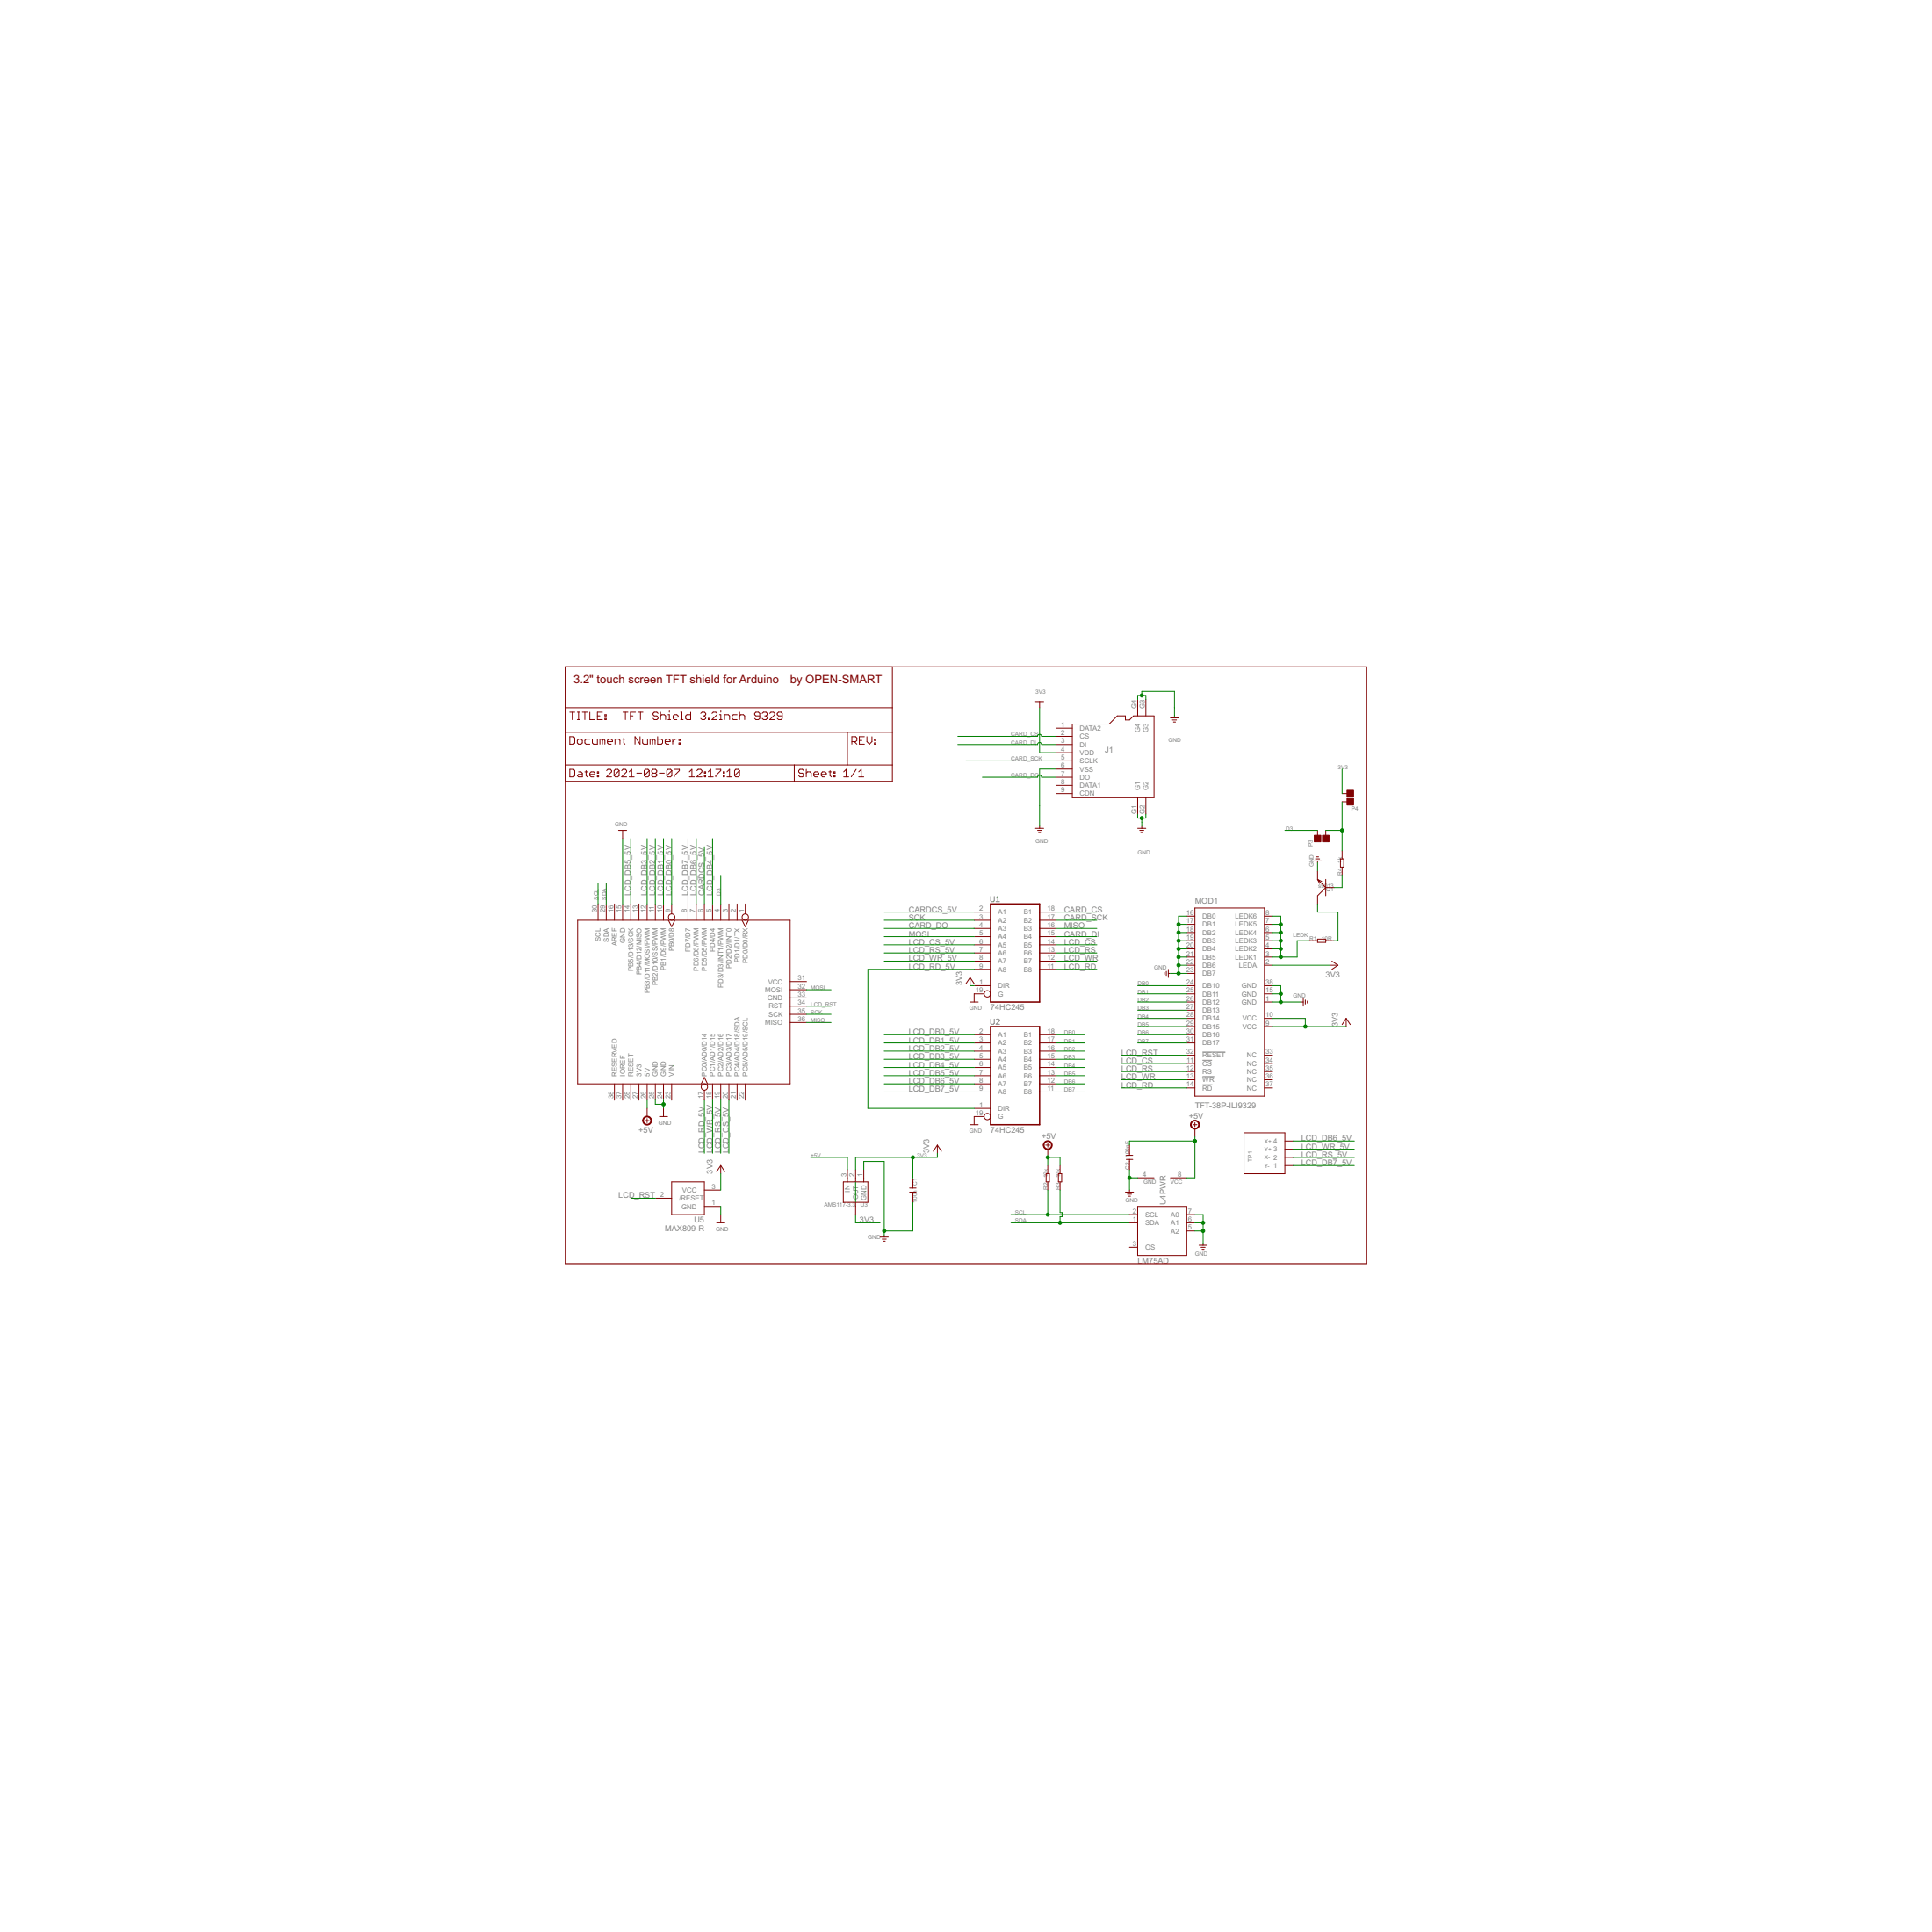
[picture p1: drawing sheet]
<svg xmlns="http://www.w3.org/2000/svg" width="600mm" height="600mm" viewBox="0 0 600 600" stroke-linecap="round" stroke-linejoin="round" font-family="sans-serif">
<path d="M307.7 278.4v1.4l.3 .3h.5l.3-.3v-1.4M309.4 279l.5-.6v1.7M309.4 280.1h1.1M307.7 316.5v1.4l.3 .2h.5l.3-.2v-1.4M309.4 316.8l.2-.3h.6l.3 .3v.3l-1.1 1h1.1M373.5 334.4h3.7M373.5 329.3h2.9M373.5 336.9h3.1M373.5 326.8h7.1" fill="none" stroke="#808080" stroke-width=".27"/>
<path d="M307.7 280.8h15.2v30.4h-15.2zM307.7 318.9h15.2v30.4h-15.2z" fill="none" stroke="#800000" stroke-width=".42"/>
<g fill="none" stroke="#800000" stroke-width=".27">
<path d="M175.6 207.1h101.6v35.6h-101.6zM175.6 219.8h101.6M321.6 217.9h2.6M322.9 217.9v1.9M353.4 217.3v5.1M355.9 217.3v5.1M175.6 227.4h101.6M175.6 237.6h101.6M177 228.8h1.1l.4 .4v1.6l-.4 .3h-1.1zM177 239h1.1l.4 .4v1.5l-.4 .4h-1.1zM177 221.2h1.5M177.8 221.2v2.3"/>
<path d="M179.3 230l.4-.4h.8l.4 .4v.8l-.4 .3h-.8l-.4-.3zM179.3 221.2h.8M179.3 223.5h.8M179.7 239.7h.8l.4 .4v1.2h-1.2l-.4-.4 .4-.4h1.2M179.7 221.2v2.3M180.9 221.2h1.5M181.7 239.7h.7M181.7 221.2v2.3M182 239.4v1.5l.4 .4M183.2 221.2v2.3h1.6M183.2 229.6h-1.2l-.3 .4v.8l.3 .3h1.2M184 229.6v1.2l.4 .3h1.1v-1.5"/>
<path d="M185.5 239.7h.4v.4h-.4zM185.5 222.4h.8M187.1 221.2h-1.6v2.3h1.6M187.1 230l-.4-.4h-.4v1.5M187.1 230l.4-.4 .4 .4v1.1M187.1 230v1.1M187.9 223.1h.4v.4h-.4zM187.9 222h.4v.4h-.4zM188.4 239.4l.4-.4h.8l.3 .4v.3l-1.5 1.6h1.5M188.7 230.4h1.5v-.4l-.4-.4h-.7l-.4 .4v.8l.4 .3h.7M191 231.1v-1.5h1.2l.4 .4v1.1M192.3 239.4v1.5l-.4 .4h-.8l-.4-.4"/>
<path d="M192.3 239.4l-.4-.4h-.8l-.4 .4v1.5M192.3 239.4l-1.6 1.5M193.1 239.4l.4-.4h.7l.4 .4v.3l-1.5 1.6h1.5M193.3 229.6h.8M193.5 221.2h1.5M193.7 229.2v1.6l.4 .3M194.2 221.2v2.3M195.4 239.7l.8-.7v2.3M195.8 222.4h.8M197.4 221.2h-1.6v2.3M198.2 221.2h1.5M198.8 228.8v2.3l-1.6-2.3v2.3"/>
<path d="M198.9 221.2v2.3M199.6 229.6v1.2l.4 .3h1.1v-1.5M201.7 239.4v1.5l-.4 .4h-.8l-.4-.4M201.7 239.4l-.4-.4h-.8l-.4 .4v1.5M201.7 239.4l-1.6 1.5M202.7 230l-.4-.4h-.4v1.5M202.7 230v1.1M202.7 230l.4-.4 .4 .4v1.1M204.3 228.8v2.3h1.1l.4-.3v-.8l-.4-.4h-1.1M204.4 221.6l-.4-.4h-.8l-.4 .4v.4l.4 .4h.8l.4 .3v.4l-.4 .4h-.8l-.4-.4M205.2 222.4l.3-.4h.8l.4 .4v1.1M205.2 221.2v2.3"/>
<path d="M206.6 230.4h1.6v-.4l-.4-.4h-.8l-.4 .4v.8l.4 .3h.8M207.5 223.5h.8M207.5 222h.4v1.5M207.9 220.8v.4M208.7 239.4v1.5l-.4 .4h-.8l-.4-.4M208.7 239.4l-.4-.4h-.8l-.4 .4v1.5M208.7 239.4l-1.6 1.5M208.9 229.6v1.5M209.1 222.7h1.5v-.3l-.4-.4h-.7l-.4 .4v.7l.4 .4h.7M209.4 239h1.6v.4l-1.6 1.5v.4M210.1 229.6h-.4l-.8 .8M210.9 230.8h.4v.3h-.4z"/>
<path d="M210.9 229.6h.4v.4h-.4zM211.4 221.2h.4v2.3M211.4 223.5h.8M214.1 239.7l.8-.7v2.3M214.5 221.2v2.3h-1.1l-.4-.4v-.7l.4-.4h1.1M216.5 239.4l.4-.4h.7l.4 .4v.3l-1.5 1.6h1.5M217.6 221.6l.4-.4h.8l.4 .4v.4l-.4 .4M218.4 222.4h.4M218.8 239.7h.4v.4h-.4zM218.8 222.4l.4 .3v.4l-.4 .4h-.8l-.4-.4M220 239.7l.7-.7v2.3M220 223.1h.4v.4h-.4z"/>
<path d="M221.1 221.6l.4-.4h.8l.4 .4v.4l-1.6 1.5h1.6M222.3 239h1.6v.4l-1.6 1.5v.4M223.5 222h.4v1.5M223.5 223.5h.8M223.9 220.8v.4M224.6 239.7h.4v.4h-.4zM225 223.5v-1.5h1.2l.4 .4v1.1M225.8 239.7l.8-.7v2.3M228.9 222h-1.1l-.4 .4v.7l.4 .4h1.1M229.7 239.4v1.5l-.4 .4h-.8l-.3-.4M229.7 239.4l-.4-.4h-.8l-.3 .4v1.5M229.7 239.4l-1.5 1.5"/>
<path d="M229.7 221.2v2.3M229.7 222.4l.4-.4h.8l.4 .4v1.1M236 222.4h-1.2l-.4-.4v-.4l.4-.4h.8l.4 .4v1.5l-.4 .4h-.8l-.4-.4M236.7 221.6l.4-.4h.8l.4 .4v.4l-.4 .4M237.5 222.4h.4M237.9 222.4l.4 .3v.4l-.4 .4h-.8l-.4-.4M239.1 221.6l.4-.4h.7l.4 .4v.4l-1.5 1.5h1.5M243 222.4h-1.2l-.4-.4v-.4l.4-.4h.8l.4 .4v1.5l-.4 .4h-.8l-.4-.4M246.7 237.6v5.1M249.6 239.4l-.4-.4h-.7l-.4 .4v.3l.4 .4h.7l.4 .4v.4l-.4 .4h-.7l-.4-.4M250.4 239v2.3M257.4 239.7h.8"/>
<path d="M257.8 239.4v1.5l.4 .4M259 239.7h.4v.4h-.4zM262 239.7l.8-.7v2.3M263.2 227.4v10.2M264.6 230.4h1.1l.4-.4v-.8l-.4-.4h-1.1v2.3M265.4 230.4l.7 .7M265.9 239l-1.5 2.3M266.7 239.7l.8-.7v2.3M266.9 230h.8M268.5 228.8h-1.6v2.3h1.6M269.3 228.8v1.6l.7 .7 .8-.7v-1.6M271.6 230.8h.4v.3h-.4z"/>
<path d="M271.6 229.6h.4v.4h-.4zM328 226.2h5.1M328 228.7h5.1M328 231.2h5.1M328 233.8h5.1M328 236.3h5.1M328 238.9h5.1M333.1 224.9h11.4l2.5-2.5h2.5v1.2h1.3l1.3-1.2h6.3v25.4h-25.3zM363.5 223h2.6M364.2 223.6h1.2M364.5 224.3h.6M364.8 222.4v.6"/>
<path d="M183.2 240.5h1.6v-.4l-.4-.4h-.8l-.4 .4v.8l.4 .4h.8M185.5 240.9h.4v.4h-.4zM192.1 257.9h2.5M193.4 257.9v2.6M195.4 241.3h1.6M197.8 240.1h1.5M202.8 240.1l-.4 .4v.4l.4 .4h.8l.4-.4v-.4l-.4-.4M202.8 240.1l-.4-.4v-.3l.4-.4h.8l.4 .4v.3l-.4 .4M202.8 240.1h.8M204.8 240.1h1.5M214.1 241.3h1.6M218.8 240.9h.4v.4h-.4z"/>
<path d="M220 241.3h1.5M224.6 240.9h.4v.4h-.4zM225.8 241.3h1.6M250.4 240.1l.4-.4h.8l.4 .4v1.2M252.8 240.5h1.5v-.4l-.4-.4h-.7l-.4 .4v.8l.4 .4h.7M255.1 240.5h1.5v-.4l-.3-.4h-.8l-.4 .4v.8l.4 .4h.8M259 240.9h.4v.4h-.4zM262 241.3h1.6M266.7 241.3h1.6M321.6 257.3h2.6M322.3 257.9h1.2M322.6 258.6h.6"/>
<path d="M322.9 256.6v.7M328 241.4h5.1M328 243.9h5.1M328 246.5h5.1M353.4 247.8v5M353.4 257.3h2.5M354 257.9h1.3M354.3 258.6h.6M354.6 256.6v.7M355.9 247.8v5M409.2 257.9v2.6M411.8 257.9v2.6"/>
<path d="M416.9 246.5h2.5M416.9 249h2.5M408 267.4h2.5M408.6 266.8h1.3M408.9 266.1h.7M409.2 267.4v.7M409.2 270.6v2.5M409.2 273.1l2.6 2.6M409.2 273.1l.7 1.3M409.2 273.1l1.3 .7M411.8 273.1v5.1M411.8 275.7l-2.6 2.5v2.6"/>
<path d="M411.8 275.7h2.5M416.3 266.8h1.1v2.5h-1.1zM416.9 264.2v2.6M416.9 269.3v2.6M179.4 285.8h66v50.8h-66zM185.8 280.8v5M188.3 280.8v5M190.8 280.8v5M193.4 280.8v5M195.9 280.8v5M198.5 280.8v5M201 280.8v5"/>
<path d="M203.5 280.8v5M206.1 280.8v5M207.6 285.8l1 2 1-2M208.6 280.8v3.1M213.7 280.8v5M216.2 280.8v5M218.8 280.8v5M221.3 280.8v5M223.9 280.8v5M226.4 280.8v5M228.9 280.8v5M230.5 285.8l1 2 1-2"/>
<path d="M231.5 280.8v3.1M302.6 283.3h5.1M302.6 285.8h5.1M302.6 288.4h5.1M302.6 290.9h5.1M302.6 293.5h5.1M302.6 296h5.1M302.6 298.5h5.1M322.9 283.3h5.1M322.9 285.8h5.1M322.9 288.4h5.1M322.9 290.9h5.1"/>
<path d="M322.9 293.5h5.1M322.9 296h5.1M322.9 298.5h5.1M368.6 292.2h2.5M368.6 299.8h2.5M368.6 297.3h2.5M368.6 294.7h2.5M368.6 289.6h2.5M368.6 287.1h2.5M368.6 284.6h2.5M371.1 282h21.6v58.4h-21.6zM392.7 292.2h2.6"/>
<path d="M392.7 299.8h2.6M392.7 297.3h2.6M392.7 294.7h2.6M392.7 289.6h2.6M392.7 287.1h2.6M392.7 284.6h2.6M406.7 292.2h2.5M409.2 291.7h2.6v1h-2.6zM411.8 292.2h2.5M413 299.8h2.6M413.7 298.5l1.9 1.3M415.6 299.8l-1.9 1.3"/>
<path d="M245.4 304.9h5.1M245.4 307.4h5.1M245.4 310h5.1M245.4 312.5h5.1M245.4 315h5.1M245.4 317.6h5.1M301.3 311.2h2.5M301.3 303.6l1.3 1.9M301.3 303.6l-1.3 1.9M301.3 303.6v2.6M302.6 306.2h5.1M302.6 301.1h5.1"/>
<path d="M305.7 308.7h-3.1v2.5M322.9 301.1h5.1M361.6 302v.7M362.2 301.7v1.3M362.9 301.1v2.5M362.9 302.3h.6M368.6 306.2h2.5M368.6 308.7h2.5M368.6 311.2h2.5M368.6 302.3h2.5M368.6 318.9h2.5M368.6 316.3h2.5"/>
<path d="M368.6 313.8h2.5M392.7 306.2h2.6M392.7 308.7h2.6M392.7 311.2h2.6M392.7 318.9h2.6M392.7 316.3h2.6M404.2 311.2h.6M404.8 310v2.5M405.4 310.6v1.3M406.1 310.9v.7M418.1 316.3l1.3 1.9M418.1 316.3l-1.2 1.9"/>
<path d="M418.1 316.3v2.6M190.8 336.6v5.1M193.4 336.6v5.1M195.9 336.6v5.1M198.5 336.6v5.1M201 336.6v5.1M203.5 336.6v5.1M206.1 336.6v5.1M208.6 336.6v5.1M217.8 336.6l1-2 1 2M218.8 338.6v3.1M221.3 336.6v5.1"/>
<path d="M223.9 336.6v5.1M226.4 336.6v5.1M228.9 336.6v5.1M231.5 336.6v5.1M302.6 321.4h5.1M302.6 323.9h5.1M302.6 326.5h5.1M302.6 329h5.1M302.6 331.6h5.1M302.6 334.1h5.1M302.6 336.6h5.1M302.6 339.2h5.1"/>
<path d="M322.9 321.4h5.1M322.9 323.9h5.1M322.9 326.5h5.1M322.9 329h5.1M322.9 331.6h5.1M322.9 334.1h5.1M322.9 336.6h5.1M322.9 339.2h5.1M368.6 321.4h2.5M368.6 323.9h2.5M368.6 337.9h2.5M368.6 335.4h2.5"/>
<path d="M368.6 332.8h2.5M368.6 330.3h2.5M368.6 327.7h2.5M392.7 337.9h2.6M392.7 335.4h2.6M392.7 332.8h2.6M392.7 330.3h2.6M392.7 327.7h2.6M200.4 348.1h1.2M201 344.3v2.5M201 347.4v1.3M204.8 346.8h2.5"/>
<path d="M206.1 344.3v2.5M291.1 355.7l1.3 1.9M291.1 355.7l-1.2 1.9M291.1 355.7v2.5M301.3 349.3h2.5M302.6 344.3h5.1M305.7 346.8h-3.1v2.5M324.8 355.7h1.3M325.4 355v1.3M325.4 356.9v2.6M349.8 358.8h2M350.8 355.7v3.1"/>
<path d="M370.5 349.3h1.3M371.1 348.7v1.2M371.1 350.6v2.5M386.4 351.9h12.7v12.7h-12.7zM399.1 359.5h2.5M399.1 356.9h2.5M399.1 354.4h2.5M203.5 372.2h5.1M208.6 367.1h10.2v10.2h-10.2zM218.8 369.6h5.1M218.8 374.7h5.1M222.6 379.8h2.5"/>
<path d="M223.9 362l1.2 1.9M223.9 362l-1.3 1.9M223.9 362v2.6M223.9 377.3v2.5M261.9 367.1h7.7v6.3h-7.7zM263.2 363.3v3.8M265.7 363.3v3.8M265.7 373.4v3.9M268.3 363.3v3.8M282.5 369h2M282.5 370.3h2M283.5 365.8v3.2"/>
<path d="M283.5 370.3v3.1M324.9 364.6h1v2.5h-1zM325.4 362v2.6M325.4 367.1v2.5M328.7 364.6h1.1v2.5h-1.1zM329.2 362v2.6M329.2 367.1v2.5M349.5 370.3h2.6M349.8 360.1h2M350.2 370.9h1.3M350.5 371.5h.6M350.8 377.3h2.6"/>
<path d="M350.8 379.8h2.6M350.8 360.1v3.2M350.8 369.6v.7M353.4 374.7h15.2v15.3h-15.2zM353.4 365.8h5M363.5 365.8h5.1M368.6 377.3h2.5M368.6 379.8h2.5M399.1 362h2.5M273.4 384.2h2.5M274 384.9h1.3M274.3 385.5h.7"/>
<path d="M274.6 383.6v.6M350.8 387.4h2.6M368.6 382.3h2.5M372.4 386.8h2.5M373 387.4h1.3M373.4 388h.6M373.7 386.1v.7"/>
<circle cx="208.6" cy="284.8" r=".99"/>
<circle cx="231.5" cy="284.8" r=".99"/>
<circle cx="306.7" cy="308.7" r=".99"/>
<circle cx="218.8" cy="337.6" r=".99"/>
<circle cx="306.7" cy="346.8" r=".99"/>
</g>
<path d="M175.6 207.1h248.9v185.4h-248.9z" fill="none" stroke="#800000" stroke-width=".32"/>
<g fill="#800000" stroke="#800000" stroke-width=".27">
<path d="M200 347.1a1.4 1.4 0 0 1 2.2 .2 1.4 1.4 0 0 1-.8 2.1 1.4 1.4 0 0 1-1.8-1.3h.3a1.14 1.14 0 0 1 1.6-1 1.14 1.14 0 0 1 .2 1.9 1.14 1.14 0 0 1-1.8-.7v-.2h-.3z" fill-rule="evenodd"/>
<path d="M370.1 348.4a1.4 1.4 0 0 1 2.2 .2 1.4 1.4 0 0 1-.8 2.1 1.4 1.4 0 0 1-1.8-1.4h.3a1.15 1.15 0 0 1 1.6-1.1 1.15 1.15 0 0 1 .3 2 1.15 1.15 0 0 1-1.9-.6v-.3h-.3z" fill-rule="evenodd"/>
<path d="M324.4 354.7a1.4 1.4 0 0 1 2.2 .3 1.4 1.4 0 0 1-.8 2 1.4 1.4 0 0 1-1.8-1.3h.3a1.14 1.14 0 0 1 1.7-1 1.14 1.14 0 0 1 .1 1.9 1.14 1.14 0 0 1-1.8-.6v-.3h-.3z" fill-rule="evenodd"/>
</g>
<g fill="#800000" stroke="#800000" stroke-width=".27">
<path d="M408.2 259.4h2.1v2.1h-2.1z"/>
<path d="M410.8 259.4h2v2.1h-2z"/>
<path d="M418.4 248h2v2h-2z"/>
<path d="M418.4 245.5h2v2h-2z"/>
</g>
<g fill="none" stroke="#008000" stroke-width=".27">
<path d="M322.9 219.8v14h5.1M353.4 217.3v-1.3h2.5v1.3M354.6 216v-1.3h10.2v7.7M297.5 228.7h24.8a.63 .63 0 0 1 .6-.6 .63 .63 0 0 1 .6 .6h4.5M297.5 231.2h24.8a.63 .63 0 0 1 .6-.6 .63 .63 0 0 1 .6 .6h4.5M300 236.3h28M328 238.9h-5.1v17.7M416.9 238.9v7.6M305.1 241.4h17.2a.63 .63 0 0 1 .6-.6 .63 .63 0 0 1 .6 .6h4.5M353.4 252.8v1.3h2.5v-1.3M354.6 254.1v2.5M399.1 257.9h10.1"/>
<path d="M411.8 257.9h5.1M416.9 249v15.2M185.8 274.4v6.4M188.3 274.4v6.4M193.4 260.5v20.3M195.9 260.5v20.3M201 260.5v20.3M203.5 260.5v20.3M206.1 260.5v20.3M208.6 260.5v20.3M213.7 260.5v20.3M216.2 260.5v20.3"/>
<path d="M218.8 263v17.8M221.3 260.5v20.3M223.9 271.9v8.9M409.2 268.1v2.5M416.9 271.9v3.8h-2.6M274.6 293.5h28M274.6 298.5h28M274.6 296h28M274.6 288.4h28M274.6 283.3h28M274.6 285.8h28M274.6 290.9h28"/>
<path d="M328 293.5h12.7M328 298.5h12.7M328 296h12.7M328 288.4h12.7M328 283.3h12.7M328 285.8h12.7M328 290.9h12.7M366.1 287.1h2.5M366.1 289.6h2.5M366.1 292.2h2.5M366.1 294.7h2.5M366.1 297.3h2.5"/>
<path d="M366.1 299.8h2.5M368.6 284.6h-2.5v17.7M395.3 284.6h2.5v12.7M395.3 287.1h2.5M395.3 289.6h2.5M395.3 292.2h2.5M395.3 294.7h2.5M395.3 299.8h17.7M406.7 292.2h-3.8v5.1h-7.6M409.2 280.8v2.5h6.4v8.9h-1.3M250.5 312.5h7.6M250.5 317.6h7.6"/>
<path d="M250.5 315h7.6M250.5 307.4h7.6M301.3 306.2h1.3M302.6 301.1h-33v43.2h33M328 301.1h12.7M353.4 311.2h15.2M353.4 306.2h15.2M353.4 308.7h15.2M353.4 313.8h15.2M353.4 318.9h15.2M353.4 316.3h15.2M363.5 302.3h5.1"/>
<path d="M395.3 311.2h8.9M395.3 306.2h2.5v5M395.3 308.7h2.5M395.3 318.9h22.8M395.3 316.3h10.1v2.6M274.6 321.4h28M274.6 323.9h28M274.6 326.5h28M274.6 329h28M274.6 331.6h28M274.6 334.1h28M274.6 336.6h28"/>
<path d="M274.6 339.2h28M328 321.4h8.9M328 323.9h8.9M328 326.5h8.9M328 329h8.9M328 331.6h8.9M328 334.1h8.9M328 336.6h8.9M328 339.2h8.9M348.3 327.7h20.3M348.3 330.3h20.3M348.3 335.4h20.3"/>
<path d="M348.3 337.9h20.3M348.3 332.8h20.3M353.4 321.4h15.2M353.4 323.9h15.2M201 341.7v2.6M203.5 341.7v1.3h2.6M206.1 341.7v2.6M218.8 341.7v16.5M221.3 341.7v16.5M223.9 341.7v16.5M226.4 341.7v16.5M251.8 359.5h11.4v3.8"/>
<path d="M283.5 359.5v6.3M291.1 358.2v1.3h-25.4v3.8M371.1 353.1v12.7h-2.5M371.1 354.4h-20.3v1.3M401.6 359.5h19.1M401.6 356.9h19.1M401.6 354.4h19.1M195.9 372.2h7.6M223.9 364.6v5M223.9 374.7v2.6M265.7 367.1v6.3M265.7 377.3v2.5h7.7"/>
<path d="M268.3 363.3v-2.6h6.3v22.9M283.5 373.4v8.9h-8.9M314 377.3h36.8M314 379.8h36.8M325.4 362v-2.5h3.8v2.5M325.4 369.6v7.7M329.2 369.6v7h.7v1.3h-.7v1.9M350.8 365.8h2.6M350.8 363.3v6.3M371.1 377.3h2.6v8.8M371.1 379.8h2.6M401.6 362h19.1"/>
<path d="M371.1 382.3h2.6"/>
</g>
<g fill="#008000" stroke="#008000" stroke-width=".27">
<circle cx="354.6" cy="254.1" r=".51"/>
<circle cx="354.6" cy="216" r=".51"/>
<circle cx="206.1" cy="343" r=".51"/>
<circle cx="274.6" cy="382.3" r=".51"/>
<circle cx="350.8" cy="365.8" r=".51"/>
<circle cx="373.7" cy="379.8" r=".51"/>
<circle cx="373.7" cy="382.3" r=".51"/>
<circle cx="366.1" cy="287.1" r=".51"/>
<circle cx="366.1" cy="289.6" r=".51"/>
<circle cx="366.1" cy="292.2" r=".51"/>
<circle cx="366.1" cy="294.7" r=".51"/>
<circle cx="366.1" cy="297.3" r=".51"/>
<circle cx="366.1" cy="299.8" r=".51"/>
<circle cx="366.1" cy="302.3" r=".51"/>
<circle cx="397.8" cy="311.2" r=".51"/>
<circle cx="397.8" cy="308.7" r=".51"/>
<circle cx="371.1" cy="354.4" r=".51"/>
<circle cx="325.4" cy="359.5" r=".51"/>
<circle cx="283.5" cy="359.5" r=".51"/>
<circle cx="405.4" cy="318.9" r=".51"/>
<circle cx="325.4" cy="377.3" r=".51"/>
<circle cx="329.2" cy="379.8" r=".51"/>
<circle cx="397.8" cy="297.3" r=".51"/>
<circle cx="397.8" cy="294.7" r=".51"/>
<circle cx="397.8" cy="292.2" r=".51"/>
<circle cx="397.8" cy="289.6" r=".51"/>
<circle cx="397.8" cy="287.1" r=".51"/>
<circle cx="416.9" cy="257.9" r=".51"/>
</g>
<g font-size="4" fill="#800000">
<text x="178.1" y="212.2">3.2&quot; touch screen TFT shield for Arduino</text>
<text x="245.4" y="212.2">by OPEN-SMART</text>
</g>
<g font-size="2.8" fill="#808080">
<text x="343.2" y="233.8">J1</text>
<text x="195.9" y="278.2" transform="rotate(-90 195.9 278.2)">LCD_DB5_5V</text>
<text x="201" y="278.2" transform="rotate(-90 201 278.2)">LCD_DB3_5V</text>
<text x="203.5" y="278.2" transform="rotate(-90 203.5 278.2)">LCD_DB2_5V</text>
<text x="206.1" y="278.2" transform="rotate(-90 206.1 278.2)">LCD_DB1_5V</text>
<text x="208.6" y="278.2" transform="rotate(-90 208.6 278.2)">LCD_DB0_5V</text>
<text x="213.7" y="278.2" transform="rotate(-90 213.7 278.2)">LCD_DB7_5V</text>
<text x="216.2" y="278.2" transform="rotate(-90 216.2 278.2)">LCD_DB6_5V</text>
<text x="218.8" y="278.2" transform="rotate(-90 218.8 278.2)">CARDCS_5V</text>
<text x="221.3" y="278.2" transform="rotate(-90 221.3 278.2)">LCD_DB4_5V</text>
<text x="371.1" y="280.8">MOD1</text>
<text x="282.3" y="283.3">CARDCS_5V</text>
<text x="282.3" y="285.8">SCK</text>
<text x="330.5" y="283.3">CARD_CS</text>
<text x="330.5" y="285.8">CARD_SCK</text>
<text x="282.3" y="293.5">LCD_CS_5V</text>
<text x="282.3" y="288.4">CARD_DO</text>
<text x="282.3" y="290.9">MOSI</text>
<text x="330.5" y="293.5">LCD_CS</text>
<text x="330.5" y="288.4">MISO</text>
<text x="330.5" y="290.9">CARD_DI</text>
<text x="282.3" y="296">LCD_RS_5V</text>
<text x="282.3" y="298.5">LCD_WR_5V</text>
<text x="330.5" y="298.5">LCD_WR</text>
<text x="330.5" y="296">LCD_RS</text>
<text x="282.3" y="301.1">LCD_RD_5V</text>
<text x="330.5" y="301.1">LCD_RD</text>
<text x="411.8" y="303.6">3V3</text>
<text x="298.8" y="306.2" transform="rotate(-90 298.8 306.2)">3V3</text>
<text x="307.7" y="313.8">74HC245</text>
<text x="282.3" y="321.4">LCD_DB0_5V</text>
<text x="282.3" y="323.9">LCD_DB1_5V</text>
<text x="415.6" y="318.9" transform="rotate(-90 415.6 318.9)">3V3</text>
<text x="282.3" y="326.5">LCD_DB2_5V</text>
<text x="282.3" y="329">LCD_DB3_5V</text>
<text x="348.3" y="327.7">LCD_RST</text>
<text x="282.3" y="331.5">LCD_DB4_5V</text>
<text x="282.3" y="334.1">LCD_DB5_5V</text>
<text x="348.3" y="330.3">LCD_CS</text>
<text x="348.3" y="335.4">LCD_WR</text>
<text x="348.3" y="332.8">LCD_RS</text>
<text x="282.3" y="336.6">LCD_DB6_5V</text>
<text x="282.3" y="339.2">LCD_DB7_5V</text>
<text x="348.3" y="337.9">LCD_RD</text>
<text x="369.2" y="347.4">+5V</text>
<text x="371.1" y="344.2">TFT-38P-ILI9329</text>
<text x="198.4" y="351.7">+5V</text>
<text x="307.7" y="351.9">74HC245</text>
<text x="323.5" y="353.8">+5V</text>
<text x="218.8" y="358.2" transform="rotate(-90 218.8 358.2)">LCD_RD_5V</text>
<text x="223.8" y="358.2" transform="rotate(-90 223.8 358.2)">LCD_RS_5V</text>
<text x="226.4" y="358.2" transform="rotate(-90 226.4 358.2)">LCD_CS_5V</text>
<text x="288.6" y="358.2" transform="rotate(-90 288.6 358.2)">3V3</text>
<text x="404.2" y="359.5">LCD_RS_5V</text>
<text x="404.2" y="356.9">LCD_WR_5V</text>
<text x="404.2" y="354.4">LCD_DB6_5V</text>
<text x="221.3" y="364.6" transform="rotate(-90 221.3 364.6)">3V3 LCD_WR_5V</text>
<text x="404.2" y="362">LCD_DB7_5V</text>
<text x="192.1" y="372.2">LCD_RST</text>
<text x="362.1" y="374.3" transform="rotate(-90 362.1 374.3)">U4PWR</text>
<text x="206.5" y="382.3">MAX809-R</text>
<text x="215.6" y="379.8">U5</text>
<text x="267" y="379.8">3V3</text>
<text x="353.4" y="392.5">LM75AD</text>
</g>
<g font-size="2.4" fill="#808080">
<text x="353" y="220" transform="rotate(-90 353 220)">G4</text>
<text x="355.5" y="220" transform="rotate(-90 355.5 220)">G3</text>
<text x="329.5" y="225.8">1</text>
<text x="335.4" y="226.9">DATA2</text>
<text x="354.1" y="227.5" transform="rotate(-90 354.1 227.5)">G4</text>
<text x="356.7" y="227.5" transform="rotate(-90 356.7 227.5)">G3</text>
<text x="329.5" y="228.3">2</text>
<text x="329.5" y="230.9">3</text>
<text x="329.5" y="233.4">4</text>
<text x="335.4" y="229.5">CS</text>
<text x="335.4" y="232">DI</text>
<text x="329.5" y="236">5</text>
<text x="329.5" y="238.5">6</text>
<text x="335.4" y="234.5">VDD</text>
<text x="335.4" y="237.1">SCLK</text>
<text x="335.4" y="239.6">VSS</text>
<text x="329.5" y="241">7</text>
<text x="329.5" y="243.6">8</text>
<text x="335.4" y="242.2">DO</text>
<text x="335.4" y="244.7">DATA1</text>
<text x="354.1" y="245.4" transform="rotate(-90 354.1 245.4)">G1</text>
<text x="356.7" y="245.4" transform="rotate(-90 356.7 245.4)">G2</text>
<text x="329.5" y="246.1">9</text>
<text x="335.4" y="247.2">CDN</text>
<text x="353" y="252.9" transform="rotate(-90 353 252.9)">G1</text>
<text x="355.5" y="252.9" transform="rotate(-90 355.5 252.9)">G2</text>
<text x="185.4" y="283.5" transform="rotate(-90 185.4 283.5)">30</text>
<text x="187.9" y="283.5" transform="rotate(-90 187.9 283.5)">29</text>
<text x="190.5" y="283.5" transform="rotate(-90 190.5 283.5)">16</text>
<text x="193" y="283.5" transform="rotate(-90 193 283.5)">15</text>
<text x="195.6" y="283.5" transform="rotate(-90 195.6 283.5)">14</text>
<text x="198.1" y="283.5" transform="rotate(-90 198.1 283.5)">13</text>
<text x="200.6" y="283.5" transform="rotate(-90 200.6 283.5)">12</text>
<text x="203.2" y="283.5" transform="rotate(-90 203.2 283.5)">11</text>
<text x="205.7" y="283.5" transform="rotate(-90 205.7 283.5)">10</text>
<text x="208.3" y="283.5" transform="rotate(-90 208.3 283.5)">9</text>
<text x="213.3" y="283.5" transform="rotate(-90 213.3 283.5)">8</text>
<text x="215.9" y="283.5" transform="rotate(-90 215.9 283.5)">7</text>
<text x="218.4" y="283.5" transform="rotate(-90 218.4 283.5)">6</text>
<text x="221" y="283.5" transform="rotate(-90 221 283.5)">5</text>
<text x="223.5" y="283.5" transform="rotate(-90 223.5 283.5)">4</text>
<text x="226" y="283.5" transform="rotate(-90 226 283.5)">3</text>
<text x="228.6" y="283.5" transform="rotate(-90 228.6 283.5)">2</text>
<text x="231.1" y="283.5" transform="rotate(-90 231.1 283.5)">1</text>
<text x="304.1" y="282.9">2</text>
<text x="304.1" y="285.5">3</text>
<text x="310" y="284.1">A1</text>
<text x="310" y="286.6">A2</text>
<text x="318" y="286.6">B2</text>
<text x="318" y="284.1">B1</text>
<text x="325.2" y="285.5">17</text>
<text x="325.2" y="282.9">18</text>
<text x="368.4" y="286.8">17</text>
<text x="368.4" y="284.2">16</text>
<text x="373.5" y="287.9">DB1</text>
<text x="373.5" y="285.3">DB0</text>
<text x="383.6" y="287.9">LEDK5</text>
<text x="383.6" y="285.3">LEDK6</text>
<text x="393.1" y="286.8">7</text>
<text x="393.1" y="284.2">8</text>
<text x="186.5" y="292.3" transform="rotate(-90 186.5 292.3)">SCL</text>
<text x="189.1" y="292.6" transform="rotate(-90 189.1 292.6)">SDA</text>
<text x="191.6" y="293.9" transform="rotate(-90 191.6 293.9)">AREF</text>
<text x="194.1" y="292.9" transform="rotate(-90 194.1 292.9)">GND</text>
<text x="304.1" y="288">4</text>
<text x="304.1" y="290.6">5</text>
<text x="304.1" y="293.1">6</text>
<text x="310" y="289.1">A3</text>
<text x="310" y="291.7">A4</text>
<text x="318" y="291.7">B4</text>
<text x="318" y="289.1">B3</text>
<text x="325.2" y="293.1">14</text>
<text x="325.2" y="290.6">15</text>
<text x="325.2" y="288">16</text>
<text x="368.4" y="291.8">19</text>
<text x="368.4" y="289.3">18</text>
<text x="373.5" y="293">DB3</text>
<text x="373.5" y="290.4">DB2</text>
<text x="383.6" y="293">LEDK3</text>
<text x="383.6" y="290.4">LEDK4</text>
<text x="393.1" y="291.8">5</text>
<text x="393.1" y="289.3">6</text>
<text x="209.4" y="295.5" transform="rotate(-90 209.4 295.5)">PB0/D8</text>
<text x="214.5" y="295.6" transform="rotate(-90 214.5 295.6)">PD7/D7</text>
<text x="222.1" y="295.6" transform="rotate(-90 222.1 295.6)">PD4/D4</text>
<text x="229.7" y="298.9" transform="rotate(-90 229.7 298.9)">PD1/D1/TX</text>
<text x="232.2" y="299.2" transform="rotate(-90 232.2 299.2)">PD0/D0/RX</text>
<text x="304.1" y="295.6">7</text>
<text x="304.1" y="298.2">8</text>
<text x="310" y="294.2">A5</text>
<text x="310" y="296.8">A6</text>
<text x="310" y="299.3">A7</text>
<text x="318" y="299.3">B7</text>
<text x="318" y="296.8">B6</text>
<text x="318" y="294.2">B5</text>
<text x="325.2" y="298.2">12</text>
<text x="325.2" y="295.6">13</text>
<text x="368.4" y="299.5">22</text>
<text x="368.4" y="296.9">21</text>
<text x="368.4" y="294.4">20</text>
<text x="373.5" y="298">DB5</text>
<text x="373.5" y="295.5">DB4</text>
<text x="383.6" y="298">LEDK1</text>
<text x="383.6" y="295.5">LEDK2</text>
<text x="393.1" y="299.5">2</text>
<text x="393.1" y="296.9">3</text>
<text x="393.1" y="294.4">4</text>
<text x="196.7" y="301.7" transform="rotate(-90 196.7 301.7)">PB5/D13/SCK</text>
<text x="199.2" y="302.7" transform="rotate(-90 199.2 302.7)">PB4/D12/MISO</text>
<text x="206.8" y="301.4" transform="rotate(-90 206.8 301.4)">PB1/D9/PWM</text>
<text x="217" y="301.6" transform="rotate(-90 217 301.6)">PD6/D6/PWM</text>
<text x="219.5" y="301.6" transform="rotate(-90 219.5 301.6)">PD5/D5/PWM</text>
<text x="227.2" y="300.9" transform="rotate(-90 227.2 300.9)">PD2/D2/INT0</text>
<text x="238.6" y="305.6">VCC</text>
<text x="247.8" y="304.5">31</text>
<text x="304.1" y="305.8">1</text>
<text x="304.1" y="300.7">9</text>
<text x="310" y="301.8">A8</text>
<text x="318" y="301.8">B8</text>
<text x="325.2" y="300.7">11</text>
<text x="368.4" y="305.8">24</text>
<text x="368.4" y="302">23</text>
<text x="373.5" y="303.1">DB7</text>
<text x="373.5" y="300.6">DB6</text>
<text x="384.8" y="300.6">LEDA</text>
<text x="393.1" y="305.8">38</text>
<text x="201.8" y="308.5" transform="rotate(-90 201.8 308.5)">PB3/D11/MOSI/PWM</text>
<text x="204.3" y="306" transform="rotate(-90 204.3 306)">PB2/D10/SS/PWM</text>
<text x="224.6" y="306.8" transform="rotate(-90 224.6 306.8)">PD3/D3/INT1/PWM</text>
<text x="237.7" y="308.2">MOSI</text>
<text x="238.3" y="310.7">GND</text>
<text x="247.8" y="307.1">32</text>
<text x="247.8" y="309.6">33</text>
<text x="302.9" y="308.3">19</text>
<text x="310" y="306.9">DIR</text>
<text x="310" y="309.5">G</text>
<text x="368.4" y="310.9">26</text>
<text x="368.4" y="308.3">25</text>
<text x="373.5" y="312">DB12</text>
<text x="373.5" y="309.5">DB11</text>
<text x="373.5" y="306.9">DB10</text>
<text x="385.6" y="312">GND</text>
<text x="385.6" y="309.5">GND</text>
<text x="385.6" y="306.9">GND</text>
<text x="393.1" y="310.9">1</text>
<text x="393.1" y="308.3">15</text>
<text x="238.7" y="315.8">SCK</text>
<text x="238.8" y="313.3">RST</text>
<text x="247.8" y="312.1">34</text>
<text x="247.8" y="314.7">35</text>
<text x="247.8" y="317.2">36</text>
<text x="368.4" y="316">28</text>
<text x="368.4" y="313.4">27</text>
<text x="373.5" y="317.1">DB14</text>
<text x="373.5" y="314.5">DB13</text>
<text x="385.9" y="317.1">VCC</text>
<text x="393.1" y="316">10</text>
<text x="237.7" y="318.3">MISO</text>
<text x="304.1" y="321">2</text>
<text x="304.1" y="323.6">3</text>
<text x="310" y="322.2">A1</text>
<text x="318" y="322.2">B1</text>
<text x="325.2" y="323.6">17</text>
<text x="325.2" y="321">18</text>
<text x="368.4" y="318.5">29</text>
<text x="368.4" y="321">30</text>
<text x="368.4" y="323.6">31</text>
<text x="373.5" y="319.6">DB15</text>
<text x="373.5" y="322.2">DB16</text>
<text x="385.9" y="319.6">VCC</text>
<text x="393.1" y="318.5">9</text>
<text x="304.1" y="326.1">4</text>
<text x="304.1" y="328.7">5</text>
<text x="310" y="324.7">A2</text>
<text x="310" y="327.2">A3</text>
<text x="310" y="329.8">A4</text>
<text x="318" y="329.8">B4</text>
<text x="318" y="327.2">B3</text>
<text x="318" y="324.7">B2</text>
<text x="325.2" y="328.7">15</text>
<text x="325.2" y="326.1">16</text>
<text x="368.4" y="327.4">32</text>
<text x="368.6" y="329.9">11</text>
<text x="373.5" y="324.7">DB17</text>
<text x="373.5" y="328.5">RESET</text>
<text x="387.3" y="328.5">NC</text>
<text x="393.1" y="329.9">34</text>
<text x="393.1" y="327.4">33</text>
<text x="191.6" y="334.3" transform="rotate(-90 191.6 334.3)">RESERVED</text>
<text x="194.1" y="334.3" transform="rotate(-90 194.1 334.3)">IOREF</text>
<text x="196.7" y="334.3" transform="rotate(-90 196.7 334.3)">RESET</text>
<text x="199.2" y="334.3" transform="rotate(-90 199.2 334.3)">3V3</text>
<text x="201.8" y="334.3" transform="rotate(-90 201.8 334.3)">5V</text>
<text x="204.3" y="334.3" transform="rotate(-90 204.3 334.3)">GND</text>
<text x="206.8" y="334.3" transform="rotate(-90 206.8 334.3)">GND</text>
<text x="209.4" y="334.3" transform="rotate(-90 209.4 334.3)">VIN</text>
<text x="219.5" y="334.3" transform="rotate(-90 219.5 334.3)">PC0/AD0/D14</text>
<text x="222.1" y="334.3" transform="rotate(-90 222.1 334.3)">PC1/AD1/D15</text>
<text x="224.6" y="334.3" transform="rotate(-90 224.6 334.3)">PC2/AD2/D16</text>
<text x="227.2" y="334.3" transform="rotate(-90 227.2 334.3)">PC3/AD3/D17</text>
<text x="229.7" y="334.3" transform="rotate(-90 229.7 334.3)">PC4/AD4/D18/SDA</text>
<text x="232.2" y="334.3" transform="rotate(-90 232.2 334.3)">PC5/AD5/D19/SCL</text>
<text x="304.1" y="331.2">6</text>
<text x="304.1" y="333.7">7</text>
<text x="310" y="332.3">A5</text>
<text x="310" y="334.8">A6</text>
<text x="318" y="334.9">B6</text>
<text x="318" y="332.3">B5</text>
<text x="325.2" y="333.7">13</text>
<text x="325.2" y="331.2">14</text>
<text x="368.4" y="335">13</text>
<text x="368.4" y="332.5">12</text>
<text x="373.5" y="333.6">RS</text>
<text x="373.5" y="331">CS</text>
<text x="387.3" y="333.6">NC</text>
<text x="387.3" y="331">NC</text>
<text x="393.1" y="335">36</text>
<text x="393.1" y="332.5">35</text>
<text x="190.5" y="341.3" transform="rotate(-90 190.5 341.3)">38</text>
<text x="193" y="341.3" transform="rotate(-90 193 341.3)">37</text>
<text x="195.6" y="341.3" transform="rotate(-90 195.6 341.3)">28</text>
<text x="198.1" y="341.3" transform="rotate(-90 198.1 341.3)">27</text>
<text x="200.6" y="341.3" transform="rotate(-90 200.6 341.3)">26</text>
<text x="203.2" y="341.3" transform="rotate(-90 203.2 341.3)">25</text>
<text x="205.7" y="341.3" transform="rotate(-90 205.7 341.3)">24</text>
<text x="208.3" y="341.3" transform="rotate(-90 208.3 341.3)">23</text>
<text x="218.4" y="341.3" transform="rotate(-90 218.4 341.3)">17</text>
<text x="221" y="341.3" transform="rotate(-90 221 341.3)">18</text>
<text x="223.5" y="341.3" transform="rotate(-90 223.5 341.3)">19</text>
<text x="226" y="341.3" transform="rotate(-90 226 341.3)">20</text>
<text x="228.6" y="341.3" transform="rotate(-90 228.6 341.3)">21</text>
<text x="231.1" y="341.3" transform="rotate(-90 231.1 341.3)">22</text>
<text x="304.1" y="336.3">8</text>
<text x="304.1" y="338.8">9</text>
<text x="310" y="337.4">A7</text>
<text x="310" y="339.9">A8</text>
<text x="318" y="339.9">B8</text>
<text x="318" y="337.4">B7</text>
<text x="325.2" y="338.8">11</text>
<text x="325.2" y="336.3">12</text>
<text x="368.4" y="337.5">14</text>
<text x="373.5" y="336.1">WR</text>
<text x="373.5" y="338.7">RD</text>
<text x="387.3" y="338.7">NC</text>
<text x="387.3" y="336.1">NC</text>
<text x="393.1" y="337.5">37</text>
<text x="302.9" y="346.4">19</text>
<text x="304.1" y="343.9">1</text>
<text x="310" y="345">DIR</text>
<text x="310" y="347.5">G</text>
<text x="395.6" y="357.7">3</text>
<text x="395.6" y="355.2">4</text>
<text x="262.9" y="365.5" transform="rotate(-90 262.9 365.5)">3</text>
<text x="265.4" y="365.5" transform="rotate(-90 265.4 365.5)">2</text>
<text x="267.9" y="365.5" transform="rotate(-90 267.9 365.5)">1</text>
<text x="354.9" y="365.5">4</text>
<text x="365.9" y="365.5">8</text>
<text x="395.6" y="362.8">1</text>
<text x="395.6" y="360.2">2</text>
<text x="205.1" y="371.8">2</text>
<text x="211.9" y="370.4">VCC</text>
<text x="221.1" y="369.3">3</text>
<text x="264" y="370.3" transform="rotate(-90 264 370.3)">IN</text>
<text x="210.9" y="372.9">/RESET</text>
<text x="211.7" y="375.5">GND</text>
<text x="221.1" y="374.4">1</text>
<text x="266.5" y="372.7" transform="rotate(-90 266.5 372.7)">OUT</text>
<text x="269.1" y="372.9" transform="rotate(-90 269.1 372.9)">GND</text>
<text x="351.8" y="376.9">2</text>
<text x="369" y="376.9">7</text>
<text x="351.8" y="379.4">1</text>
<text x="355.7" y="378">SCL</text>
<text x="355.7" y="380.6">SDA</text>
<text x="363.7" y="378">A0</text>
<text x="363.7" y="380.6">A1</text>
<text x="363.7" y="383.1">A2</text>
<text x="369" y="379.4">6</text>
<text x="369" y="382">5</text>
<text x="351.8" y="387.1">3</text>
<text x="355.7" y="388.2">OS</text>
</g>
<g font-size="2" fill="#808080">
<text x="321.6" y="215.4">3V3</text>
<text x="314" y="228.7">CARD_CS</text>
<text x="314" y="231.2">CARD_DI</text>
<text x="362.9" y="230.6">GND</text>
<text x="314" y="236.3">CARD_SCK</text>
<text x="415.6" y="238.9">3V3</text>
<text x="314" y="241.4">CARD_DO</text>
<text x="419.8" y="251.8">P4</text>
<text x="190.9" y="256.6">GND</text>
<text x="399.3" y="257.9">D3</text>
<text x="321.6" y="261.7">GND</text>
<text x="407.7" y="263" transform="rotate(-90 407.7 263)">P3</text>
<text x="353.4" y="265.5">GND</text>
<text x="408" y="269.3" transform="rotate(-90 408 269.3)">GND</text>
<text x="416.9" y="268.1" transform="rotate(-90 416.9 268.1)">1k</text>
<text x="409.4" y="275.7">s90</text>
<text x="412.3" y="275.7">13</text>
<text x="416.9" y="271.9" transform="rotate(-90 416.9 271.9)">R4</text>
<text x="185.8" y="279.5" transform="rotate(-90 185.8 279.5)">SCL</text>
<text x="188.3" y="279.5" transform="rotate(-90 188.3 279.5)">SDA</text>
<text x="223.8" y="278.2" transform="rotate(-90 223.8 278.2)">D3</text>
<text x="411.9" y="277">Q1</text>
<text x="401.6" y="290.9">LEDK</text>
<text x="406.7" y="292.2">R1</text>
<text x="410.5" y="292.2">10R</text>
<text x="358.4" y="301.1">GND</text>
<text x="251.8" y="307.4">MOSI</text>
<text x="353.4" y="306.2">DB0</text>
<text x="353.4" y="308.7">DB1</text>
<text x="353.4" y="311.2">DB2</text>
<text x="401.6" y="310">GND</text>
<text x="251.8" y="312.5">LCD_RST</text>
<text x="251.8" y="317.6">MISO</text>
<text x="251.8" y="315">SCK</text>
<text x="301.1" y="313.8">GND</text>
<text x="353.4" y="313.8">DB3</text>
<text x="353.4" y="316.3">DB4</text>
<text x="330.5" y="321.4">DB0</text>
<text x="330.5" y="323.9">DB1</text>
<text x="353.4" y="321.4">DB6</text>
<text x="353.4" y="323.9">DB7</text>
<text x="353.4" y="318.9">DB5</text>
<text x="330.5" y="329">DB3</text>
<text x="330.5" y="326.5">DB2</text>
<text x="330.5" y="334.1">DB5</text>
<text x="330.5" y="331.5">DB4</text>
<text x="330.5" y="336.6">DB6</text>
<text x="330.5" y="339.2">DB7</text>
<text x="204.5" y="349.3">GND</text>
<text x="301.1" y="351.9">GND</text>
<text x="251.8" y="359.5">+5V</text>
<text x="284.8" y="359.5">3V3</text>
<text x="350.8" y="359.5" transform="rotate(-90 350.8 359.5)">100nF</text>
<text x="392.7" y="357.6">Y+</text>
<text x="392.7" y="355">X+</text>
<text x="325.4" y="365.8" transform="rotate(-90 325.4 365.8)">10k</text>
<text x="329.2" y="365.8" transform="rotate(-90 329.2 365.8)">10k</text>
<text x="350.8" y="363.3" transform="rotate(-90 350.8 363.3)">C2</text>
<text x="388.9" y="360.8" transform="rotate(-90 388.9 360.8)">TP1</text>
<text x="392.7" y="362.7">Y-</text>
<text x="392.7" y="360.1">X-</text>
<text x="284.8" y="368.1" transform="rotate(-90 284.8 368.1)">C1</text>
<text x="325.4" y="369.6" transform="rotate(-90 325.4 369.6)">R2</text>
<text x="329.2" y="369.6" transform="rotate(-90 329.2 369.6)">R3</text>
<text x="355.1" y="367.7">GND</text>
<text x="363.5" y="367.7">VCC</text>
<text x="256" y="374.7">AMS117-3.3</text>
<text x="267.3" y="374.7">U3</text>
<text x="284.8" y="373.6" transform="rotate(-90 284.8 373.6)">100n</text>
<text x="315.3" y="377.3">SCL</text>
<text x="349.6" y="373.4">GND</text>
<text x="222.3" y="382.3">GND</text>
<text x="315.3" y="379.8">SDA</text>
<text x="269.6" y="384.9">GND</text>
<text x="371.1" y="390">GND</text>
</g>
</svg>
